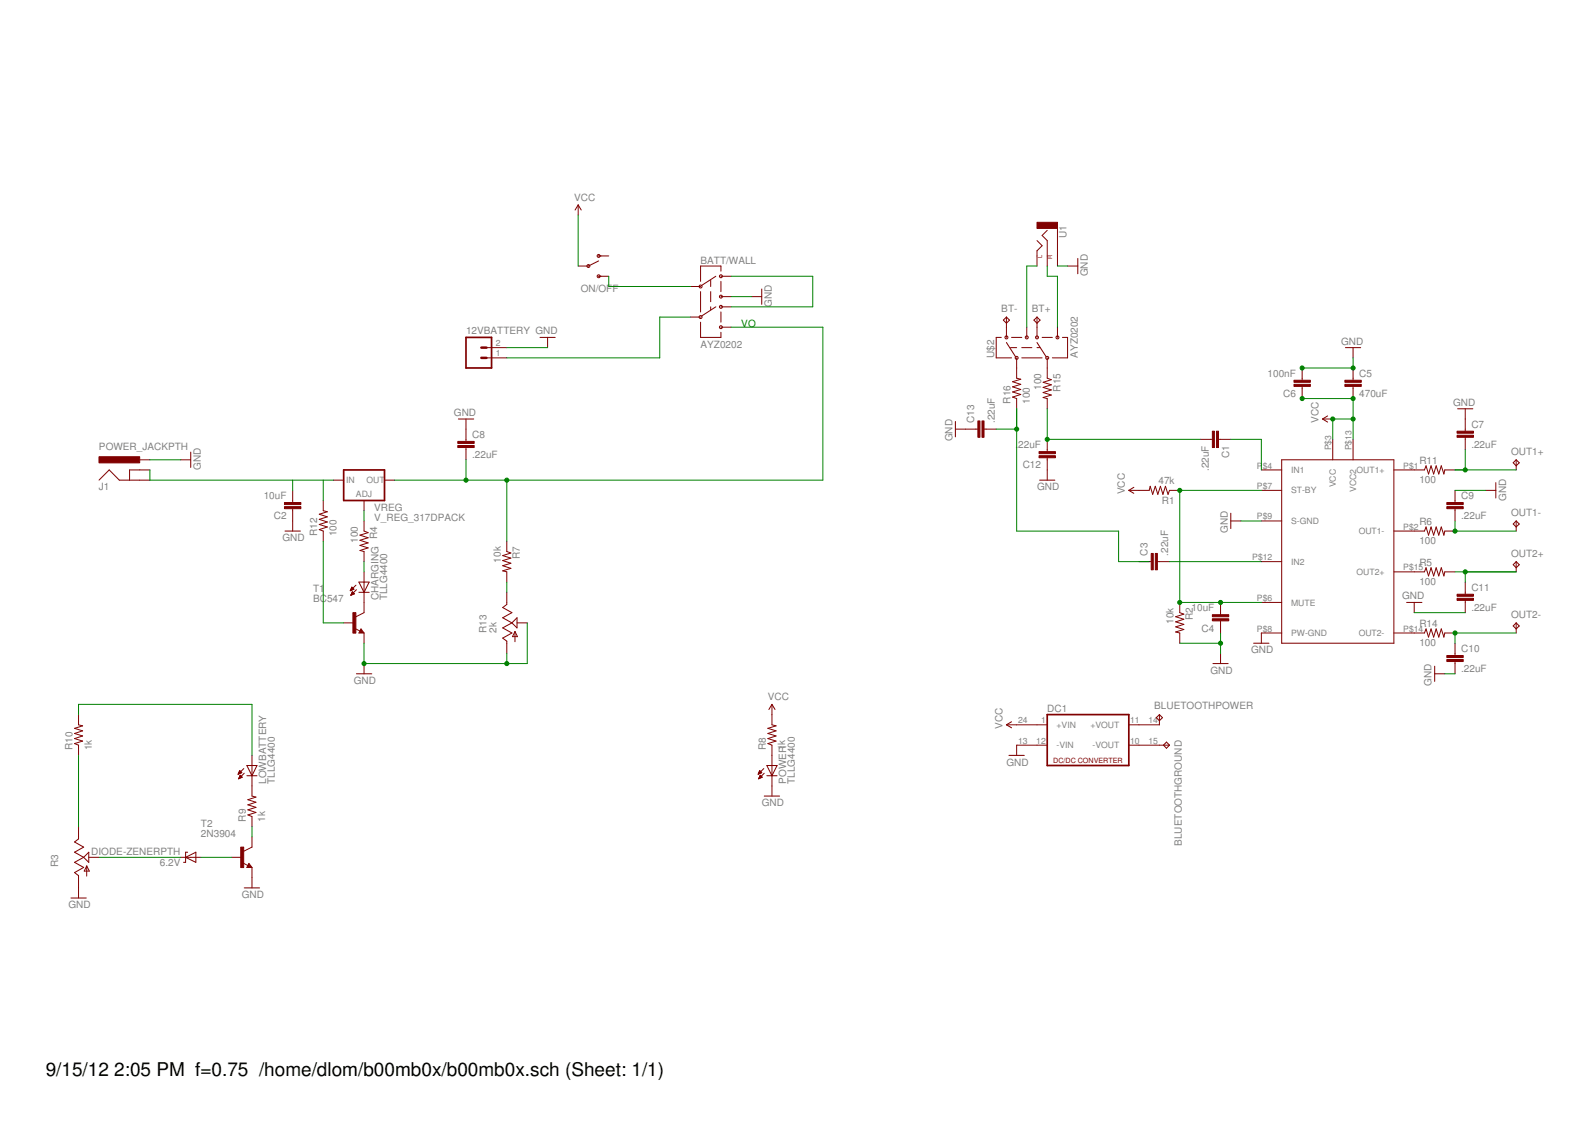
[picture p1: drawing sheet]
<svg xmlns="http://www.w3.org/2000/svg" width="297mm" height="210mm" viewBox="0 0 297 210" stroke-linecap="round" stroke-linejoin="round" font-family="sans-serif">
<g fill="#800000" stroke="#800000" stroke-width=".19">
<path d="M198.8 49.6h1.9z"/>
<path d="M200.7 48.1v2.9z"/>
<path d="M193.1 44.8l1 1z"/>
<path d="M194.1 45.8l-1 .9z"/>
<path d="M193.1 46.7v1z"/>
<path d="M195 47.7v1.9z"/>
<path d="M193.1 47.7v1.9z"/>
<path d="M196.9 47.7v1.9z"/>
<path d="M195 44.8v2.9z"/>
<path d="M194.1 43.9l.9 .9z"/>
<path d="M194.1 43.9l.9-1z"/>
<path d="M196.9 42v5.7z"/>
<path d="M212.1 91.3h1.9z"/>
<path d="M217.8 91.3h1.9z"/>
<path d="M217.8 91.3l-.3 .8z"/>
<path d="M217 90.6l.5 1.5z"/>
<path d="M217 90.6l-.4 1.5z"/>
<path d="M216.1 90.6l.5 1.5z"/>
<path d="M216.1 90.6l-.5 1.5z"/>
<path d="M215.2 90.6l.4 1.5z"/>
<path d="M215.2 90.6l-.5 1.5z"/>
<path d="M214.2 90.6l.5 1.5z"/>
<path d="M214.2 90.6l-.2 .7z"/>
<path d="M219.7 117.9v1.9z"/>
<path d="M219.7 112.2v1.9z"/>
<path d="M219.7 114.1l.8 .3z"/>
<path d="M218.9 114.9l1.6-.5z"/>
<path d="M218.9 114.9l1.6 .4z"/>
<path d="M218.9 115.8l1.6-.5z"/>
<path d="M218.9 115.8l1.6 .5z"/>
<path d="M218.9 116.8l1.6-.5z"/>
<path d="M218.9 116.8l1.6 .4z"/>
<path d="M218.9 117.7l1.6-.5z"/>
<path d="M218.9 117.7l.8 .2z"/>
<path d="M227.3 81.8h1.9z"/>
<path d="M223.5 81.8h1.9z"/>
<path d="M226.9 81.8h.4z"/>
<path d="M225.4 81.8h.4z"/>
<path d="M212.1 104.6h1.9z"/>
<path d="M215.9 104.6h1.9z"/>
<path d="M214 104.6h.4z"/>
<path d="M215.5 104.6h.4z"/>
<path d="M227.3 116v1.9z"/>
<path d="M227.3 112.2v1.9z"/>
<path d="M227.3 115.6v.4z"/>
<path d="M227.3 114.1v.4z"/>
<path d="M252 68.5v1.9z"/>
<path d="M252 72.3v1.9z"/>
<path d="M252 70.4v.4z"/>
<path d="M252 72v.3z"/>
<path d="M229.2 97h1.9z"/>
<path d="M229.2 95.6v2.8z"/>
<path d="M67.8 123.6v1.9z"/>
<path d="M66.4 125.5h2.8z"/>
<path d="M227.3 121.7v1.9z"/>
<path d="M225.9 123.6h2.8z"/>
<path d="M238.7 85.6v34.2z"/>
<path d="M238.7 119.8h20.9z"/>
<path d="M259.6 85.6v34.2z"/>
<path d="M238.7 85.6h20.9z"/>
<path d="M234.9 87.5h3.8z"/>
<path d="M234.9 91.3h3.8z"/>
<path d="M234.9 97h3.8z"/>
<path d="M234.9 104.6h3.8z"/>
<path d="M234.9 112.2h3.8z"/>
<path d="M234.9 117.9h3.8z"/>
<path d="M259.6 117.9h3.8z"/>
<path d="M259.6 106.5h3.8z"/>
<path d="M259.6 87.5h3.8z"/>
<path d="M259.6 98.9h3.8z"/>
<path d="M252 81.8v3.8z"/>
<path d="M248.2 81.8v3.8z"/>
<path d="M252 64.7v2z"/>
<path d="M250.6 64.7h2.8z"/>
<path d="M242.5 72.3v1.9z"/>
<path d="M242.5 68.5v1.9z"/>
<path d="M242.5 72v.3z"/>
<path d="M242.5 70.4v.4z"/>
<path d="M282.4 85.6v1.9z"/>
<path d="M281.8 86.2l.6-.6z"/>
<path d="M282.4 85.6l.5 .6z"/>
<path d="M282.9 86.2l-.5 .6z"/>
<path d="M281.8 86.2l.6 .6z"/>
<path d="M282.4 97v1.9z"/>
<path d="M282.4 97l-.6 .6z"/>
<path d="M282.4 97l.5 .6z"/>
<path d="M282.4 98.1l.5-.5z"/>
<path d="M281.8 97.6l.6 .5z"/>
<path d="M282.4 104.6v1.9z"/>
<path d="M282.4 104.6l-.6 .6z"/>
<path d="M282.4 104.6l.5 .6z"/>
<path d="M282.9 105.2l-.5 .5z"/>
<path d="M281.8 105.2l.6 .5z"/>
<path d="M282.4 116v1.9z"/>
<path d="M282.4 116l-.6 .6z"/>
<path d="M282.4 116l.5 .6z"/>
<path d="M282.4 117.1l.5-.5z"/>
<path d="M281.8 116.6l.6 .5z"/>
<path d="M18.4 89.4l1.9-1.9z"/>
<path d="M20.3 87.5l1.9 1.9z"/>
<path d="M22.2 89.4h1.9z"/>
<path d="M24.1 89.4h1.9z"/>
<path d="M24.1 87.5v1.9z"/>
<path d="M24.1 87.5h1.9z"/>
<path d="M26 87.5h1.9z"/>
<path d="M26 89.4h1.9z"/>
<path d="M26 85.6h1.9z"/>
<path d="M62.1 89.4h1.9z"/>
<path d="M67.8 93.2v1.9z"/>
<path d="M71.6 89.4h1.9z"/>
<path d="M86.8 79.9v1.9z"/>
<path d="M86.8 83.7v1.9z"/>
<path d="M86.8 81.8v.4z"/>
<path d="M86.8 83.4v.3z"/>
<path d="M134.3 51.5h1.9z"/>
<path d="M128.6 53.4h1.9z"/>
<path d="M134.3 55.2h1.9z"/>
<path d="M134.3 57.1h1.9z"/>
<path d="M128.6 59.1h1.9z"/>
<path d="M134.3 60.9h1.9z"/>
<path d="M130.7 53.2l2.6-1.7z"/>
<path d="M130.7 58.9l2.6-1.8z"/>
<path d="M134.3 49.6v.9z"/>
<path d="M130.5 49.6h3.8z"/>
<path d="M130.5 49.6v2.8z"/>
<path d="M130.5 54.3v3.8z"/>
<path d="M130.5 60v2.8z"/>
<path d="M130.5 62.8h3.8z"/>
<path d="M134.3 61.9v.9z"/>
<path d="M134.3 58.1v1.9z"/>
<path d="M134.3 52.4v1.9z"/>
<path d="M132.4 52.2v1.2z"/>
<path d="M132.4 54.3v1.9z"/>
<path d="M132.4 57.1v.6z"/>
<path d="M94.4 106.5v1.9z"/>
<path d="M94.4 100.8v1.9z"/>
<path d="M94.4 102.7l.7 .3z"/>
<path d="M93.6 103.5l1.5-.5z"/>
<path d="M93.6 103.5l1.5 .4z"/>
<path d="M93.6 104.4l1.5-.5z"/>
<path d="M93.6 104.4l1.5 .5z"/>
<path d="M93.6 105.4l1.5-.5z"/>
<path d="M93.6 105.4l1.5 .5z"/>
<path d="M93.6 106.3l1.5-.4z"/>
<path d="M93.6 106.3l.8 .2z"/>
<path d="M90.6 66.7h3.8z"/>
<path d="M90.6 64.7h3.8z"/>
<path d="M109.6 49.6l1.9-1z"/>
<path d="M107.7 49.6h1.9z"/>
<path d="M111.5 51.5h1.9z"/>
<path d="M111.5 51.5h.4z"/>
<path d="M111.5 47.7h.4z"/>
<path d="M111.5 47.7h1.9z"/>
<path d="M234.9 117.9v1.9z"/>
<path d="M233.5 119.8h2.8z"/>
<path d="M210.2 91.3h1.9z"/>
<path d="M210.2 91.3l1-.5z"/>
<path d="M210.2 91.3l1 .6z"/>
<path d="M33.6 85.6h1.9z"/>
<path d="M35.5 84.2v2.9z"/>
<path d="M246.3 78h1.9z"/>
<path d="M246.3 78l.9-.5z"/>
<path d="M246.3 78l.9 .6z"/>
<path d="M107.7 38.2v1.9z"/>
<path d="M107.7 38.2l.5 .9z"/>
<path d="M107.7 38.2l-.6 .9z"/>
<path d="M187.4 135h1.9z"/>
<path d="M187.4 135l1-.6z"/>
<path d="M187.4 135l1 .5z"/>
<path d="M215.9 133.1v1.9z"/>
<path d="M215.3 133.7l.6-.6z"/>
<path d="M215.9 133.1l.6 .6z"/>
<path d="M216.5 133.7l-.6 .5z"/>
<path d="M215.3 133.7l.6 .5z"/>
<path d="M189.3 138.8v1.9z"/>
<path d="M187.9 140.7h2.9z"/>
<path d="M215.9 138.8h1.9z"/>
<path d="M217.2 138.2l.6 .6z"/>
<path d="M217.8 138.8l-.6 .6z"/>
<path d="M216.7 138.8l.5 .6z"/>
<path d="M217.2 138.2l-.5 .6z"/>
<path d="M193.1 135h1.9z"/>
<path d="M193.1 138.8h1.9z"/>
<path d="M210.2 135h1.9z"/>
<path d="M210.2 138.8h1.9z"/>
<path d="M212.1 135h3.8z"/>
<path d="M212.1 138.8h3.8z"/>
<path d="M189.3 138.8h3.8z"/>
<path d="M189.3 135h3.8z"/>
<path d="M47.9 142.6l-1 1.9z"/>
<path d="M46 142.6l.9 1.9z"/>
<path d="M46.9 144.5h1z"/>
<path d="M46 144.5h.9z"/>
<path d="M46.9 144.5v1.9z"/>
<path d="M46.9 140.7v1.9z"/>
<path d="M46.9 142.6h1z"/>
<path d="M46 142.6h.9z"/>
<path d="M46.9 142.6v1.9z"/>
<path d="M45.4 143.1l-1.1 1.1z"/>
<path d="M45.5 144l-1.1 1.1z"/>
<path d="M44.6 143.5l-.3 .7z"/>
<path d="M44.6 143.5l.4 .4z"/>
<path d="M44.3 144.2l.7-.3z"/>
<path d="M44.4 144.1h.2z"/>
<path d="M44.4 144h.4z"/>
<path d="M44.5 143.9h.5z"/>
<path d="M44.5 143.8h.4z"/>
<path d="M44.6 143.7h.3z"/>
<path d="M44.6 143.7h.2z"/>
<path d="M44.7 144.4l-.3 .7z"/>
<path d="M44.7 144.4l.4 .4z"/>
<path d="M44.4 145.1l.7-.3z"/>
<path d="M44.5 145h.1z"/>
<path d="M44.5 144.9h.3z"/>
<path d="M44.6 144.8h.4z"/>
<path d="M44.6 144.7h.5z"/>
<path d="M44.6 144.7h.4z"/>
<path d="M44.7 144.6h.2z"/>
<path d="M44.7 144.5h.1z"/>
<path d="M144.7 142.6l-.9 1.9z"/>
<path d="M142.8 142.6l1 1.9z"/>
<path d="M143.8 144.5h.9z"/>
<path d="M142.8 144.5h1z"/>
<path d="M143.8 144.5v1.9z"/>
<path d="M143.8 140.7v1.9z"/>
<path d="M143.8 142.6h.9z"/>
<path d="M142.8 142.6h1z"/>
<path d="M143.8 142.6v1.9z"/>
<path d="M142.2 143.1l-1 1.1z"/>
<path d="M142.3 144l-1 1.1z"/>
<path d="M141.5 143.5l-.3 .7z"/>
<path d="M141.5 143.5l.4 .4z"/>
<path d="M141.2 144.2l.7-.3z"/>
<path d="M141.2 144.1h.3z"/>
<path d="M141.3 144h.4z"/>
<path d="M141.3 143.9h.6z"/>
<path d="M141.3 143.8h.5z"/>
<path d="M141.4 143.7h.3z"/>
<path d="M141.4 143.7h.2z"/>
<path d="M141.6 144.4l-.3 .7z"/>
<path d="M141.6 144.4l.3 .4z"/>
<path d="M141.3 145.1l.6-.3z"/>
<path d="M141.3 145h.2z"/>
<path d="M141.3 144.9h.4z"/>
<path d="M141.4 144.8h.5z"/>
<path d="M141.4 144.7h.5z"/>
<path d="M141.5 144.7h.3z"/>
<path d="M141.5 144.6h.3z"/>
<path d="M141.5 144.5h.2z"/>
<path d="M143.8 133.1v1.9z"/>
<path d="M143.8 138.8v1.9z"/>
<path d="M143 138.5l.8 .3z"/>
<path d="M143 138.5l1.5-.5z"/>
<path d="M143 137.6l1.5 .4z"/>
<path d="M143 137.6l1.5-.5z"/>
<path d="M143 136.6l1.5 .5z"/>
<path d="M143 136.6l1.5-.5z"/>
<path d="M143 135.7l1.5 .4z"/>
<path d="M143 135.7l1.5-.5z"/>
<path d="M143.8 135l.7 .2z"/>
<path d="M143.8 131.2v1.9z"/>
<path d="M143.8 131.2l.5 .9z"/>
<path d="M143.8 131.2l-.6 .9z"/>
<path d="M143.8 146.4v1.9z"/>
<path d="M142.3 148.3h2.9z"/>
<path d="M46.9 146.4v1.9z"/>
<path d="M46.9 152.1v1.9z"/>
<path d="M46.2 151.8l.7 .3z"/>
<path d="M46.2 151.8l1.5-.5z"/>
<path d="M46.2 150.8l1.5 .5z"/>
<path d="M46.2 150.8l1.5-.4z"/>
<path d="M46.2 149.9l1.5 .5z"/>
<path d="M46.2 149.9l1.5-.5z"/>
<path d="M46.2 148.9l1.5 .5z"/>
<path d="M46.2 148.9l1.5-.4z"/>
<path d="M46.9 148.3l.8 .2z"/>
<path d="M14.6 133.1v1.9z"/>
<path d="M14.6 138.8v1.9z"/>
<path d="M13.9 138.5l.7 .3z"/>
<path d="M13.9 138.5l1.5-.5z"/>
<path d="M13.9 137.6l1.5 .4z"/>
<path d="M13.9 137.6l1.5-.5z"/>
<path d="M13.9 136.6l1.5 .5z"/>
<path d="M13.9 136.6l1.5-.5z"/>
<path d="M13.9 135.7l1.5 .4z"/>
<path d="M13.9 135.7l1.5-.5z"/>
<path d="M14.6 135l.8 .2z"/>
<path d="M14.6 165.4v1.9z"/>
<path d="M13.2 167.3h2.9z"/>
<path d="M35.5 159.7h1.9z"/>
<path d="M33.6 159.7h1.9z"/>
<path d="M34.6 159.7l1.9-1z"/>
<path d="M34.6 159.7l1.9 .9z"/>
<path d="M34.6 159.7v.9z"/>
<path d="M36.5 158.7v1.9z"/>
<path d="M34.6 158.7v1z"/>
<path d="M34.2 160.6h.4z"/>
<path d="M34.6 158.7h.3z"/>
<path d="M43.1 159.7h1.9z"/>
<path d="M46.9 161.6v1.9z"/>
<path d="M46.9 155.9v1.9z"/>
<path d="M45.4 158.5l1.5-.7z"/>
<path d="M46.4 160.8l.5 .8z"/>
<path d="M46 161.6h.9z"/>
<path d="M46.4 160.8l-.4 .8z"/>
<path d="M45.3 160.7l.9 .5z"/>
<path d="M46.2 161.5h.5z"/>
<path d="M46.4 161l.3 .5z"/>
<path d="M46.4 161l-.2 .4z"/>
<path d="M46.2 161.4h.2z"/>
<path d="M46.4 161.2v.2z"/>
<path d="M46.9 163.5v1.9z"/>
<path d="M45.5 165.4h2.8z"/>
<path d="M187.4 60.9v1.9z"/>
<path d="M189.3 66.7v1.8z"/>
<path d="M191.2 60.9v1.9z"/>
<path d="M193.1 60.9v1.9z"/>
<path d="M195 66.7v1.8z"/>
<path d="M196.9 60.9v1.9z"/>
<path d="M187.4 63.8l1.7 2.7z"/>
<path d="M193.1 63.8l1.7 2.7z"/>
<path d="M185.5 62.8h1z"/>
<path d="M185.5 62.8v3.9z"/>
<path d="M185.5 66.7h2.9z"/>
<path d="M190.3 66.7h3.8z"/>
<path d="M196 66.7h2.8z"/>
<path d="M198.8 62.8v3.9z"/>
<path d="M197.9 62.8h.9z"/>
<path d="M194.1 62.8h1.9z"/>
<path d="M188.4 62.8h1.9z"/>
<path d="M188.2 64.7h1.1z"/>
<path d="M190.3 64.7h1.9z"/>
<path d="M193.1 64.7h.6z"/>
<path d="M187.4 59.1v1.8z"/>
<path d="M186.9 59.6l.5-.5z"/>
<path d="M187.4 59.1l.6 .5z"/>
<path d="M187.4 60.2l.6-.6z"/>
<path d="M186.9 59.6l.5 .6z"/>
<path d="M193.1 59.1v1.8z"/>
<path d="M192.5 59.6l.6-.5z"/>
<path d="M193.1 59.1l.6 .5z"/>
<path d="M193.7 59.6l-.6 .6z"/>
<path d="M192.5 59.6l.6 .6z"/>
<path d="M68.7 108.4l-.9 1.9z"/>
<path d="M66.8 108.4l1 1.9z"/>
<path d="M67.8 110.3h.9z"/>
<path d="M66.8 110.3h1z"/>
<path d="M67.8 110.3v1.9z"/>
<path d="M67.8 106.5v1.9z"/>
<path d="M67.8 108.4h.9z"/>
<path d="M66.8 108.4h1z"/>
<path d="M67.8 108.4v1.9z"/>
<path d="M65.2 110l1.1-1z"/>
<path d="M66.4 109.8l-1.1 1.1z"/>
<path d="M65.5 109.4l-.3 .6z"/>
<path d="M65.5 109.4l.4 .3z"/>
<path d="M65.2 110l.7-.3z"/>
<path d="M65.3 110h.1z"/>
<path d="M65.3 109.9h.3z"/>
<path d="M65.3 109.8h.5z"/>
<path d="M65.4 109.7h.5z"/>
<path d="M65.4 109.6h.4z"/>
<path d="M65.4 109.5h.3z"/>
<path d="M65.5 109.5h.1z"/>
<path d="M65.6 110.2l-.3 .7z"/>
<path d="M65.6 110.2l.4 .4z"/>
<path d="M65.3 110.9l.7-.3z"/>
<path d="M65.4 110.8h.2z"/>
<path d="M65.4 110.7h.4z"/>
<path d="M65.4 110.6h.6z"/>
<path d="M65.5 110.5h.4z"/>
<path d="M65.5 110.4h.3z"/>
<path d="M65.6 110.4h.2z"/>
<path d="M64 116h1.9z"/>
<path d="M67.8 117.9v1.9z"/>
<path d="M67.8 112.2v1.9z"/>
<path d="M66.3 114.9l1.5-.8z"/>
<path d="M67.2 117.1l.6 .8z"/>
<path d="M66.8 117.9h1z"/>
<path d="M67.2 117.1l-.4 .8z"/>
<path d="M66.1 117.1l1 .4z"/>
<path d="M67 117.8h.6z"/>
<path d="M67.2 117.3l.4 .5z"/>
<path d="M67.2 117.3l-.2 .4z"/>
<path d="M67 117.7h.3z"/>
<path d="M67.2 117.5l.1 .2z"/>
<path d="M54.5 97v1.9z"/>
<path d="M53.1 98.9h2.8z"/>
<path d="M86.8 78v1.9z"/>
<path d="M85.4 78h2.8z"/>
<path d="M54.5 95.1v1.9z"/>
<path d="M54.5 91.3v1.9z"/>
<path d="M54.5 94.7v.4z"/>
<path d="M54.5 93.2v.4z"/>
<path d="M60.2 93.2v1.9z"/>
<path d="M60.2 98.9v1.9z"/>
<path d="M59.5 98.6l.7 .3z"/>
<path d="M59.5 98.6l1.5-.5z"/>
<path d="M59.5 97.7l1.5 .4z"/>
<path d="M59.5 97.7l1.5-.5z"/>
<path d="M59.5 96.7l1.5 .5z"/>
<path d="M59.5 96.7l1.5-.4z"/>
<path d="M59.5 95.8l1.5 .5z"/>
<path d="M59.5 95.8l1.5-.5z"/>
<path d="M60.2 95.1l.8 .2z"/>
<path d="M102 62.8v1.9z"/>
<path d="M100.6 62.8h2.8z"/>
<path d="M94.4 119.8v1.9z"/>
<path d="M94.4 110.3v1.9z"/>
<path d="M96.3 116h1.9z"/>
<path d="M94.4 119.4v.4z"/>
<path d="M93.6 118.8l.8 .6z"/>
<path d="M93.6 118.8l1.7-.9z"/>
<path d="M93.6 116.9l1.7 1z"/>
<path d="M93.6 116.9l1.7-.9z"/>
<path d="M93.6 115.1l1.7 .9z"/>
<path d="M93.6 115.1l1.7-1z"/>
<path d="M93.6 113.2l1.7 .9z"/>
<path d="M93.6 113.2l.8-.6z"/>
<path d="M94.4 112.2v.4z"/>
<path d="M95.3 116l1-.9z"/>
<path d="M95.3 116l1 .9z"/>
<path d="M96.3 115.1v1.8z"/>
<path d="M95.9 117.6v1.9z"/>
<path d="M95.9 117.6l.5 1z"/>
<path d="M95.4 118.6h1z"/>
<path d="M95.9 117.6l-.5 1z"/>
<path d="M14.6 163.5v1.9z"/>
<path d="M14.6 154v1.9z"/>
<path d="M16.5 159.7h1.9z"/>
<path d="M14.6 163.1v.4z"/>
<path d="M13.9 162.5l.7 .6z"/>
<path d="M13.9 162.5l1.7-.9z"/>
<path d="M13.9 160.6l1.7 1z"/>
<path d="M13.9 160.6l1.7-.9z"/>
<path d="M13.9 158.7l1.7 1z"/>
<path d="M13.9 158.7l1.7-.9z"/>
<path d="M13.9 156.8l1.7 1z"/>
<path d="M13.9 156.8l.7-.6z"/>
<path d="M14.6 155.9v.3z"/>
<path d="M15.6 159.7l.9-1z"/>
<path d="M15.6 159.7l.9 .9z"/>
<path d="M16.5 158.7v1.9z"/>
<path d="M16.1 161.3v1.9z"/>
<path d="M16.1 161.3l.5 .9z"/>
<path d="M15.7 162.2h.9z"/>
<path d="M16.1 161.3l-.4 .9z"/>
<path d="M140 55.2h1.9z"/>
<path d="M141.9 53.8v2.9z"/>
<path d="M67.8 102.7v1.9z"/>
<path d="M67.8 97v1.9z"/>
<path d="M67.8 98.9l.8 .3z"/>
<path d="M67 99.7l1.6-.5z"/>
<path d="M67 99.7l1.6 .5z"/>
<path d="M67 100.6l1.6-.4z"/>
<path d="M67 100.6l1.6 .5z"/>
<path d="M67 101.6l1.6-.5z"/>
<path d="M67 101.6l1.6 .4z"/>
<path d="M67 102.5l1.6-.5z"/>
<path d="M67 102.5l.8 .2z"/>
<path d="M272.9 78v1.9z"/>
<path d="M272.9 81.8v1.9z"/>
<path d="M272.9 79.9v.4z"/>
<path d="M272.9 81.4v.4z"/>
<path d="M271 91.3v1.9z"/>
<path d="M271 95.1v1.9z"/>
<path d="M271 93.2v.4z"/>
<path d="M271 94.7v.4z"/>
<path d="M271 119.8v1.9z"/>
<path d="M271 123.6v1.9z"/>
<path d="M271 121.7v.4z"/>
<path d="M271 123.2v.4z"/>
<path d="M272.9 108.4v1.9z"/>
<path d="M272.9 112.2v1.9z"/>
<path d="M272.9 110.3v.4z"/>
<path d="M272.9 111.8v.4z"/>
<path d="M272.9 76.1v1.9z"/>
<path d="M271.5 76.1h2.8z"/>
<path d="M276.7 91.3h1.9z"/>
<path d="M278.6 89.9v2.9z"/>
<path d="M263.4 112.2v1.9z"/>
<path d="M262 112.2h2.8z"/>
<path d="M267.2 125.5h1.9z"/>
<path d="M267.2 124.1v2.8z"/>
<path d="M269.1 106.5h1.9z"/>
<path d="M263.4 106.5h1.9z"/>
<path d="M265.6 105.7l-.3 .8z"/>
<path d="M265.6 105.7l.4 1.6z"/>
<path d="M266.5 105.7l-.5 1.6z"/>
<path d="M266.5 105.7l.5 1.6z"/>
<path d="M267.5 105.7l-.5 1.6z"/>
<path d="M267.5 105.7l.4 1.6z"/>
<path d="M268.4 105.7l-.5 1.6z"/>
<path d="M268.4 105.7l.5 1.6z"/>
<path d="M269.1 106.5l-.2 .8z"/>
<path d="M269.1 98.9h1.9z"/>
<path d="M263.4 98.9h1.9z"/>
<path d="M265.6 98.1l-.3 .8z"/>
<path d="M265.6 98.1l.4 1.6z"/>
<path d="M266.5 98.1l-.5 1.6z"/>
<path d="M266.5 98.1l.5 1.6z"/>
<path d="M267.5 98.1l-.5 1.6z"/>
<path d="M267.5 98.1l.4 1.6z"/>
<path d="M268.4 98.1l-.5 1.6z"/>
<path d="M268.4 98.1l.5 1.6z"/>
<path d="M269.1 98.9l-.2 .8z"/>
<path d="M269.1 87.5h1.9z"/>
<path d="M263.4 87.5h1.9z"/>
<path d="M265.6 86.8l-.3 .7z"/>
<path d="M265.6 86.8l.4 1.5z"/>
<path d="M266.5 86.8l-.5 1.5z"/>
<path d="M266.5 86.8l.5 1.5z"/>
<path d="M267.5 86.8l-.5 1.5z"/>
<path d="M267.5 86.8l.4 1.5z"/>
<path d="M268.4 86.8l-.5 1.5z"/>
<path d="M268.4 86.8l.5 1.5z"/>
<path d="M269.1 87.5l-.2 .8z"/>
<path d="M269.1 117.9h1.9z"/>
<path d="M263.4 117.9h1.9z"/>
<path d="M265.6 117.1l-.3 .8z"/>
<path d="M265.6 117.1l.4 1.6z"/>
<path d="M266.5 117.1l-.5 1.6z"/>
<path d="M266.5 117.1l.5 1.6z"/>
<path d="M267.5 117.1l-.5 1.6z"/>
<path d="M267.5 117.1l.4 1.6z"/>
<path d="M268.4 117.1l-.5 1.6z"/>
<path d="M268.4 117.1l.5 1.6z"/>
<path d="M269.1 117.9l-.2 .8z"/>
<path d="M195 85.6v1.9z"/>
<path d="M195 81.8v1.9z"/>
<path d="M195 85.3v.3z"/>
<path d="M195 83.7v.4z"/>
<path d="M195 87.5v1.9z"/>
<path d="M193.6 89.4h2.8z"/>
<path d="M179.8 79.9h1.9z"/>
<path d="M183.6 79.9h1.9z"/>
<path d="M181.7 79.9h.4z"/>
<path d="M183.3 79.9h.3z"/>
<path d="M177.9 79.9h1.9z"/>
<path d="M177.9 78.5v2.9z"/>
<path d="M195 74.2v1.9z"/>
<path d="M195 68.5v1.9z"/>
<path d="M195 70.4l.8 .3z"/>
<path d="M194.3 71.2l1.5-.5z"/>
<path d="M194.3 71.2l1.5 .5z"/>
<path d="M194.3 72.2l1.5-.5z"/>
<path d="M194.3 72.2l1.5 .4z"/>
<path d="M194.3 73.1l1.5-.5z"/>
<path d="M194.3 73.1l1.5 .5z"/>
<path d="M194.3 74l1.5-.4z"/>
<path d="M194.3 74l.7 .2z"/>
<path d="M189.3 68.5v1.9z"/>
<path d="M189.3 74.2v1.9z"/>
<path d="M188.6 74l.7 .2z"/>
<path d="M188.6 74l1.5-.5z"/>
<path d="M188.6 73l1.5 .5z"/>
<path d="M188.6 73l1.5-.5z"/>
<path d="M188.6 72.1l1.5 .4z"/>
<path d="M188.6 72.1l1.5-.5z"/>
<path d="M188.6 71.1l1.5 .5z"/>
<path d="M188.6 71.1l1.5-.5z"/>
<path d="M189.3 70.4l.8 .2z"/>
</g>
<g fill="#800000" stroke="#800000" stroke-width=".19">
<path d="M193.1 41.4h3.8v1.1h-3.8z"/>
<path d="M225.8 80.3h.4v3.1h-.4z"/>
<path d="M226.5 80.3h.4v3.1h-.4z"/>
<path d="M215.2 103.1h.3v3h-.3z"/>
<path d="M214.4 103.1h.4v3h-.4z"/>
<path d="M225.8 114.5h3v.4h-3z"/>
<path d="M225.8 115.3h3v.3h-3z"/>
<path d="M250.5 71.6h3v.4h-3z"/>
<path d="M250.5 70.8h3v.4h-3z"/>
<path d="M241 70.8h3v.4h-3z"/>
<path d="M241 71.6h3v.4h-3z"/>
<path d="M18.4 85.1h7.6v1.1h-7.6z"/>
<path d="M85.3 83h3v.4h-3z"/>
<path d="M85.3 82.2h3v.4h-3z"/>
<path d="M44.8 157.8h.6v3.8h-.6z"/>
<path d="M65.7 114.1h.6v3.8h-.6z"/>
<path d="M53 93.6h3v.4h-3z"/>
<path d="M53 94.4h3v.3h-3z"/>
<path d="M271.4 81.1h3v.3h-3z"/>
<path d="M271.4 80.3h3v.4h-3z"/>
<path d="M269.4 94.4h3.1v.3h-3.1z"/>
<path d="M269.4 93.6h3.1v.4h-3.1z"/>
<path d="M269.4 122.8h3.1v.4h-3.1z"/>
<path d="M269.4 122.1h3.1v.4h-3.1z"/>
<path d="M271.4 111.4h3v.4h-3z"/>
<path d="M271.4 110.7h3v.4h-3z"/>
<path d="M193.5 84.1h3.1v.4h-3.1z"/>
<path d="M193.5 84.9h3.1v.4h-3.1z"/>
<path d="M182.9 78.4h.4v3h-.4z"/>
<path d="M182.1 78.4h.4v3h-.4z"/>
</g>
<g fill="#800000" stroke="#800000" stroke-width=".32">
<path d="M64 93.2h7.6z"/>
<path d="M71.6 87.5v5.7z"/>
<path d="M64 87.5h7.6z"/>
<path d="M64 87.5v5.7z"/>
<path d="M86.8 68.5h4.7z"/>
<path d="M86.8 62.8v5.7z"/>
<path d="M91.5 62.8v5.7z"/>
<path d="M86.8 62.8h4.7z"/>
<path d="M195 133.1h15.2z"/>
<path d="M210.2 133.1v9.5z"/>
<path d="M195 142.6h15.2z"/>
<path d="M195 133.1v9.5z"/>
</g>
<g fill="none" stroke="#800000" stroke-width=".19">
<circle cx="109.6" cy="49.6" r=".28"/>
<circle cx="111.5" cy="51.5" r=".28"/>
<circle cx="111.5" cy="47.7" r=".28"/>
<circle cx="130.5" cy="53.4" r=".28"/>
<circle cx="130.5" cy="59.1" r=".28"/>
<circle cx="134.3" cy="55.2" r=".28"/>
<circle cx="134.3" cy="51.5" r=".28"/>
<circle cx="134.3" cy="57.1" r=".28"/>
<circle cx="134.3" cy="60.9" r=".28"/>
<circle cx="187.4" cy="62.8" r=".28"/>
<circle cx="189.3" cy="66.7" r=".28"/>
<circle cx="191.2" cy="62.8" r=".28"/>
<circle cx="193.1" cy="62.8" r=".28"/>
<circle cx="195" cy="66.7" r=".28"/>
<circle cx="196.9" cy="62.8" r=".28"/>
</g>
<g fill="#800000" stroke="#800000" stroke-width=".47">
<path d="M89.6 64.7h1z"/>
<path d="M89.6 66.7h1z"/>
</g>
<g fill="#008000" stroke="#008000" stroke-width=".19">
<path d="M196.9 49.6h1.9z"/>
<path d="M252 66.7v1.8z"/>
<path d="M242.5 68.5h9.5z"/>
<path d="M227.3 117.9v1.9z"/>
<path d="M227.3 119.8v1.9z"/>
<path d="M219.7 119.8h7.6z"/>
<path d="M231.1 97h3.8z"/>
<path d="M27.9 85.6h5.7z"/>
<path d="M67.8 119.8v3.8z"/>
<path d="M67.8 123.6h26.6z"/>
<path d="M98.2 116v7.6z"/>
<path d="M94.4 123.6h3.8z"/>
<path d="M94.4 121.7v1.9z"/>
<path d="M94.4 64.7h7.6z"/>
<path d="M136.2 55.2h3.8z"/>
<path d="M271 91.3h5.7z"/>
<path d="M263.4 114.1h9.5z"/>
<path d="M269.1 125.5h1.9z"/>
<path d="M217.8 104.6h17.1z"/>
<path d="M195 81.8h28.5z"/>
<path d="M195 76.1v5.7z"/>
<path d="M60.2 89.4h1.9z"/>
<path d="M54.5 89.4h5.7z"/>
<path d="M27.9 89.4h26.6z"/>
<path d="M27.9 87.5v1.9z"/>
<path d="M60.2 89.4v3.8z"/>
<path d="M54.5 89.4v1.9z"/>
<path d="M46.9 131.2v9.5z"/>
<path d="M14.6 131.2v1.9z"/>
<path d="M14.6 131.2h32.3z"/>
<path d="M94.4 108.4v1.9z"/>
<path d="M113.4 51.5v1.9z"/>
<path d="M113.4 53.4h15.2z"/>
<path d="M136.2 51.5h15.2z"/>
<path d="M151.4 51.5v5.6z"/>
<path d="M136.2 57.1h15.2z"/>
<path d="M73.5 89.4h13.3z"/>
<path d="M86.8 85.6v3.8z"/>
<path d="M136.2 60.9h17z"/>
<path d="M153.2 60.9v28.5z"/>
<path d="M94.4 89.4h58.8z"/>
<path d="M94.4 89.4v11.4z"/>
<path d="M86.8 89.4h7.6z"/>
<path d="M107.7 40.1v9.5z"/>
<path d="M242.5 74.2h9.5z"/>
<path d="M252 74.2v3.8z"/>
<path d="M252 78v3.8z"/>
<path d="M248.2 78v3.8z"/>
<path d="M248.2 78h3.8z"/>
<path d="M219.7 91.3h15.2z"/>
<path d="M219.7 91.3v20.9z"/>
<path d="M227.3 112.2h7.6z"/>
<path d="M219.7 112.2h7.6z"/>
<path d="M18.4 159.7h15.2z"/>
<path d="M14.6 140.7v13.3z"/>
<path d="M37.4 159.7h5.7z"/>
<path d="M46.9 154v1.9z"/>
<path d="M196.9 51.5v9.4z"/>
<path d="M195 51.5h1.9z"/>
<path d="M195 49.6v1.9z"/>
<path d="M191.2 49.6h1.9z"/>
<path d="M191.2 49.6v11.3z"/>
<path d="M234.9 81.8v5.7z"/>
<path d="M229.2 81.8h5.7z"/>
<path d="M60.2 116h3.8z"/>
<path d="M60.2 100.8v15.2z"/>
<path d="M94.4 66.7h28.5z"/>
<path d="M122.9 59.1v7.6z"/>
<path d="M122.9 59.1h5.7z"/>
<path d="M67.8 95.1v1.9z"/>
<path d="M67.8 104.6v1.9z"/>
<path d="M272.9 83.7v3.8z"/>
<path d="M271 87.5h1.9z"/>
<path d="M272.9 87.5h9.5z"/>
<path d="M271 98.9h11.4z"/>
<path d="M271 97v1.9z"/>
<path d="M271 106.5h1.9z"/>
<path d="M272.9 106.5h9.5z"/>
<path d="M272.9 106.5v1.9z"/>
<path d="M271 117.9v1.9z"/>
<path d="M271 117.9h11.4z"/>
<path d="M185.5 79.9h3.8z"/>
<path d="M189.3 76.1v3.8z"/>
<path d="M208.3 104.6h5.7z"/>
<path d="M189.3 98.9h19z"/>
<path d="M208.3 98.9v5.7z"/>
<path d="M189.3 79.9v19z"/>
<circle cx="252" cy="68.5" r=".38"/>
<circle cx="242.5" cy="68.5" r=".38"/>
<circle cx="227.3" cy="119.8" r=".38"/>
<circle cx="94.4" cy="123.6" r=".38"/>
<circle cx="67.8" cy="123.6" r=".38"/>
<circle cx="195" cy="81.8" r=".38"/>
<circle cx="86.8" cy="89.4" r=".38"/>
<circle cx="94.4" cy="89.4" r=".38"/>
<circle cx="242.5" cy="74.2" r=".38"/>
<circle cx="252" cy="74.2" r=".38"/>
<circle cx="252" cy="78" r=".38"/>
<circle cx="248.2" cy="78" r=".38"/>
<circle cx="219.7" cy="91.3" r=".38"/>
<circle cx="219.7" cy="112.2" r=".38"/>
<circle cx="227.3" cy="112.2" r=".38"/>
<circle cx="272.9" cy="87.5" r=".38"/>
<circle cx="271" cy="98.9" r=".38"/>
<circle cx="272.9" cy="106.5" r=".38"/>
<circle cx="271" cy="117.9" r=".38"/>
<circle cx="189.3" cy="79.9" r=".38"/>
</g>
<g font-size="3.5">
<text x="8.5" y="200.4">9/15/12</text>
<text x="21.3" y="200.4">2:05 PM f=0.75 /home/dlom/b00mb0x/b00mb0x.sch (Sheet: 1/1)</text>
</g>
<g font-size="1.9" fill="#808080">
<text x="106.9" y="37.4">VCC</text>
<text x="198.6" y="44.4" transform="rotate(-90 198.6 44.4)">U1</text>
<text x="130.5" y="49.2">BATT/WALL</text>
<text x="202.6" y="51.5" transform="rotate(-90 202.6 51.5)">GND</text>
<text x="108.2" y="54.3">ON/OFF</text>
<text x="143.8" y="57.2" transform="rotate(-90 143.8 57.2)">GND</text>
<text x="186.5" y="58.1">BT-</text>
<text x="192.2" y="58.1">BT+</text>
<text x="86.8" y="62.3">12VBATTERY GND</text>
<text x="130.5" y="64.7">AYZ0202</text>
<text x="249.7" y="64.2">GND</text>
<text x="185.1" y="66.6" transform="rotate(-90 185.1 66.6)">U$2</text>
<text x="200.7" y="66.6" transform="rotate(-90 200.7 66.6)">AYZ0202</text>
<text x="236.1" y="70.2">100nF</text>
<text x="253.1" y="70.2">C5</text>
<text x="84.5" y="77.5">GND</text>
<text x="188.2" y="75.2" transform="rotate(-90 188.2 75.2)">R16</text>
<text x="191.8" y="75.2" transform="rotate(-90 191.8 75.2)">100</text>
<text x="193.9" y="72.6" transform="rotate(-90 193.9 72.6)">100</text>
<text x="197.5" y="72.9" transform="rotate(-90 197.5 72.9)">R15</text>
<text x="239" y="74">C6</text>
<text x="253.1" y="74">470uF</text>
<text x="270.6" y="75.6">GND</text>
<text x="18.4" y="83.7">POWER_JACKPTH</text>
<text x="87.9" y="81.5">C8</text>
<text x="177.4" y="82.2" transform="rotate(-90 177.4 82.2)">GND</text>
<text x="181.4" y="78.8" transform="rotate(-90 181.4 78.8)">C13</text>
<text x="185.2" y="78.8" transform="rotate(-90 185.2 78.8)">.22uF</text>
<text x="189.1" y="83.4">.</text>
<text x="189.6" y="83.4">22uF</text>
<text x="245.5" y="78.8" transform="rotate(-90 245.5 78.8)">VCC</text>
<text x="274" y="83.4">.22uF</text>
<text x="274" y="79.6">C7</text>
<text x="37.4" y="87.5" transform="rotate(-90 37.4 87.5)">GND</text>
<text x="87.9" y="85.3">.22uF</text>
<text x="190.5" y="87.2">C12</text>
<text x="225.1" y="87.7" transform="rotate(-90 225.1 87.7)">.22uF</text>
<text x="228.9" y="85.4" transform="rotate(-90 228.9 85.4)">C1</text>
<text x="264.3" y="90">100</text>
<text x="264.3" y="86.4">R11</text>
<text x="281.4" y="84.7">OUT1+</text>
<text x="18.4" y="91.3">J1</text>
<text x="49.1" y="92.9">10uF</text>
<text x="69.7" y="95.1">VREG</text>
<text x="193.1" y="91.3">GND</text>
<text x="209.5" y="92.1" transform="rotate(-90 209.5 92.1)">VCC</text>
<text x="215.8" y="90.2">47k</text>
<text x="216.4" y="93.8">R1</text>
<text x="272.1" y="92.9">C9</text>
<text x="280.5" y="93.2" transform="rotate(-90 280.5 93.2)">GND</text>
<text x="51" y="96.7">C2</text>
<text x="52.6" y="100.8">GND</text>
<text x="59.1" y="99.9" transform="rotate(-90 59.1 99.9)">R12</text>
<text x="62.7" y="99.9" transform="rotate(-90 62.7 99.9)">100</text>
<text x="66.7" y="101.1" transform="rotate(-90 66.7 101.1)">100</text>
<text x="69.7" y="97">V_REG_317DPACK</text>
<text x="70.3" y="100.4" transform="rotate(-90 70.3 100.4)">R4</text>
<text x="228.6" y="99.3" transform="rotate(-90 228.6 99.3)">GND</text>
<text x="264.3" y="101.4">100</text>
<text x="264.3" y="97.8">R6</text>
<text x="272.1" y="96.7">.22uF</text>
<text x="281.4" y="96.1">OUT1-</text>
<text x="93.3" y="104.8" transform="rotate(-90 93.3 104.8)">10k</text>
<text x="96.8" y="104.2" transform="rotate(-90 96.8 104.2)">R7</text>
<text x="213.7" y="103.5" transform="rotate(-90 213.7 103.5)">C3</text>
<text x="217.5" y="103.5" transform="rotate(-90 217.5 103.5)">.22uF</text>
<text x="264.3" y="105.4">R5</text>
<text x="281.4" y="103.7">OUT2+</text>
<text x="58.3" y="112.2">BC547</text>
<text x="58.3" y="110.3">T1</text>
<text x="70.5" y="111.8" transform="rotate(-90 70.5 111.8)">CHARGING</text>
<text x="72.1" y="111.8" transform="rotate(-90 72.1 111.8)">TLLG4400</text>
<text x="221.9" y="113.8">10uF</text>
<text x="261.1" y="111.6">GND</text>
<text x="264.3" y="109">100</text>
<text x="274" y="113.8">.22uF</text>
<text x="274" y="110">C11</text>
<text x="90.6" y="117.9" transform="rotate(-90 90.6 117.9)">R13</text>
<text x="92.5" y="117.9" transform="rotate(-90 92.5 117.9)">2k</text>
<text x="218.6" y="116.2" transform="rotate(-90 218.6 116.2)">10k</text>
<text x="222.2" y="115.5" transform="rotate(-90 222.2 115.5)">R2</text>
<text x="223.8" y="117.6">C4</text>
<text x="264.3" y="116.8">R14</text>
<text x="281.4" y="115.1">OUT2-</text>
<text x="225.4" y="125.5">GND</text>
<text x="233" y="121.7">GND</text>
<text x="264.3" y="120.4">100</text>
<text x="272.1" y="125.2">.22uF</text>
<text x="272.1" y="121.4">C10</text>
<text x="65.9" y="127.4">GND</text>
<text x="143" y="130.4">VCC</text>
<text x="266.6" y="127.7" transform="rotate(-90 266.6 127.7)">GND</text>
<text x="186.7" y="135.7" transform="rotate(-90 186.7 135.7)">VCC</text>
<text x="195" y="132.6">DC1</text>
<text x="215" y="132.1">BLUETOOTHPOWER</text>
<text x="13.5" y="139.7" transform="rotate(-90 13.5 139.7)">R10</text>
<text x="17.1" y="139.7" transform="rotate(-90 17.1 139.7)">1k</text>
<text x="142.6" y="139.7" transform="rotate(-90 142.6 139.7)">R8</text>
<text x="187.4" y="142.6">GND</text>
<text x="49.6" y="146" transform="rotate(-90 49.6 146)">LOWBATTERY</text>
<text x="51.2" y="146" transform="rotate(-90 51.2 146)">TLLG4400</text>
<text x="146.4" y="146" transform="rotate(-90 146.4 146)">POWER1k</text>
<text x="148" y="146" transform="rotate(-90 148 146)">TLLG4400</text>
<text x="37.4" y="155.9">2N3904</text>
<text x="37.4" y="154">T2</text>
<text x="45.8" y="153" transform="rotate(-90 45.8 153)">R9</text>
<text x="49.4" y="153" transform="rotate(-90 49.4 153)">1k</text>
<text x="141.9" y="150.2">GND</text>
<text x="10.8" y="161.6" transform="rotate(-90 10.8 161.6)">R3</text>
<text x="17" y="159.3">DIODE-ZENERPTH</text>
<text x="29.8" y="161.4">6.2V</text>
<text x="220.1" y="157.5" transform="rotate(-90 220.1 157.5)">BLUETOOTHGROUND</text>
<text x="45" y="167.3">GND</text>
<text x="12.7" y="169.2">GND</text>
</g>
<text font-size="1.9" fill="#008000" x="138.1" y="60.9">VO</text>
<g font-size="1.6" fill="#808080">
<text x="92.3" y="64.5">2</text>
<text x="92.3" y="66.4">1</text>
<text x="247.9" y="83.9" transform="rotate(-90 247.9 83.9)">P$3</text>
<text x="251.7" y="83.9" transform="rotate(-90 251.7 83.9)">P$13</text>
<text x="64.5" y="89.9">IN</text>
<text x="68.3" y="89.9">OUT</text>
<text x="234.1" y="87.3">P</text>
<text x="235.2" y="87.3">$4</text>
<text x="240.4" y="88.1">IN1</text>
<text x="252.6" y="88.1">OUT1+</text>
<text x="261.3" y="87.3">P$1</text>
<text x="66.3" y="92.7">ADJ</text>
<text x="234.1" y="91.1">P$7</text>
<text x="240.4" y="91.9">ST-BY</text>
<text x="248.8" y="90.8" transform="rotate(-90 248.8 90.8)">VCC</text>
<text x="252.6" y="91.7" transform="rotate(-90 252.6 91.7)">VCC2</text>
<text x="234.1" y="96.8">P$9</text>
<text x="240.4" y="97.6">S-GND</text>
<text x="253" y="99.5">OUT1-</text>
<text x="261.3" y="98.7">P$2</text>
<text x="233.2" y="104.3">P$12</text>
<text x="240.4" y="105.2">IN2</text>
<text x="252.6" y="107.1">OUT2+</text>
<text x="261.3" y="106.2">P$15</text>
<text x="234.1" y="111.9">P$6</text>
<text x="240.4" y="112.8">MUTE</text>
<text x="234.1" y="117.6">P$8</text>
<text x="240.4" y="118.5">PW-GND</text>
<text x="253" y="118.5">OUT2-</text>
<text x="261.3" y="117.6">P$14</text>
<text x="189.6" y="134.7">24</text>
<text x="193.9" y="134.7">1</text>
<text x="196.8" y="135.6">+VIN</text>
<text x="203.1" y="135.6">+VOUT</text>
<text x="210.5" y="134.7">11</text>
<text x="213.9" y="134.7">14</text>
<text x="189.6" y="138.5">13</text>
<text x="193" y="138.5">12</text>
<text x="196.8" y="139.4">-VIN</text>
<text x="203.5" y="139.4">-VOUT</text>
<text x="210.5" y="138.5">10</text>
<text x="213.9" y="138.5">15</text>
</g>
<text font-size="1.3" fill="#800000" x="196.2" y="142.1">DC/DC CONVERTER</text>
<g font-size="1.1" fill="#800000">
<text x="194.1" y="48.1" transform="rotate(-90 194.1 48.1)">L</text>
<text x="196" y="48.2" transform="rotate(-90 196 48.2)">R</text>
</g>
</svg>
